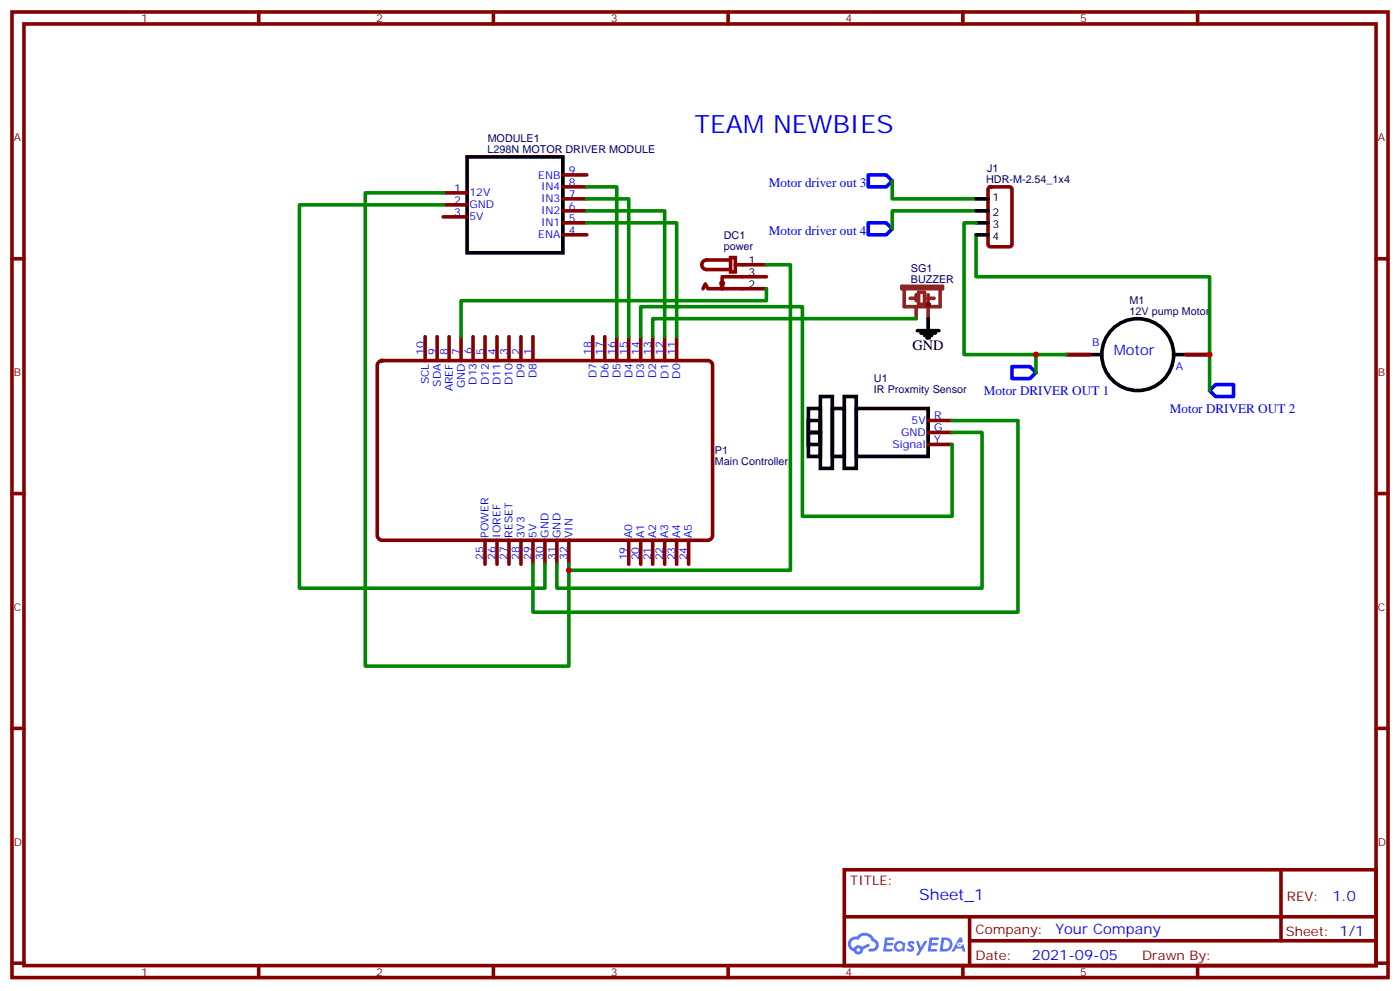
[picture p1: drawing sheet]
<svg xmlns="http://www.w3.org/2000/svg" width="412mm" height="292mm" viewBox="0 0 412 292" stroke-linecap="round" stroke-linejoin="round" font-family="sans-serif">
<g fill="none" stroke="#870000" stroke-width="1.1">
<path d="M3.5 3.5h405.4v284.4h-405.4zM7.1 7.1h398.2v277.2h-398.2zM76.2 3.5v3.6M145.3 3.5v3.6M214.5 3.5v3.6M283.6 3.5v3.6M352.8 3.5v3.6M3.5 76.2h3.6M405.3 76.2h3.6M3.5 145.3h3.6M405.3 145.3h3.6M3.5 214.5h3.6"/>
<path d="M405.3 214.5h3.6M248.7 256.1h156.6v28.2h-156.6zM377.3 256.1v20.9M248.7 270h156.5M285.6 277h119.6M285.6 270v14.1M3.5 283.6h3.6M76.2 284.3v3.6M145.3 284.3v3.6M214.5 284.3v3.6M283.6 284.3v3.6M352.8 284.3v3.6"/>
<path d="M405.3 283.6h3.6"/>
</g>
<g fill="#5487ff">
<path d="M267.7 277.3a1.22 1.22 0 0 1 1.7 .3l-.4 .5a.47 .47 0 0 0-.3-.4 .47 .47 0 0 0-.5 .2l.1 .3a1.14 1.14 0 0 1 .8 1.7 1.14 1.14 0 0 1-1.9 0l-.2-.2 .5-.5 .7 .4a.29 .29 0 0 0 .3-.3 .29 .29 0 0 0-.2-.3 1.04 1.04 0 0 1-.6-1.7z"/>
<path d="M260.7 276h2.4l.3 .2-.2 .5-1.8 .1-.1 .8h1.5l.3 .4-.3 .4h-1.6l-.2 1.1h1.7l.2 .3-.2 .3-2.6 .1z"/>
<path d="M273.8 276h2.4l.3 .2-.1 .5-1.8 .1-.2 .8h1.6l.3 .4-.4 .4h-1.6l-.1 1.1h1.7l.2 .3-.2 .3-2.6 .1z"/>
<path d="M282.6 276.1h.7l.3 1.2-.6 .3a.69 .69 0 0 0-1 .3 .69 .69 0 0 0 .4 1 .69 .69 0 0 0 .9-.7l.5-.2 .6 2.2h-.8l-.2-.9h-1.8l-.5 .9h-.8z"/>
<path d="M269.8 277.1h.8l.6 1.8 1.1-1.8h.9l-2.6 4.2h-.8l.9-1.5z"/>
<path d="M277.4 276.1l-.6 4.1h1.3a2.11 2.11 0 0 0 2.5-2.1 2.11 2.11 0 0 0-2.5-2zM278.1 276.8a1.39 1.39 0 0 1 1.7 1.4 1.39 1.39 0 0 1-1.8 1.3h-.3z"/>
<path d="M263.7 277.7a1.54 1.54 0 0 0-.1 2.1 1.54 1.54 0 0 0 2.2 .2l.6 .2 .3-2.3-.2-.2-.4-.1a1.49 1.49 0 0 0-2.4 .1zM264 278.7a.94 .94 0 0 1 1.8 0 .94 .94 0 0 1-1.8 0z"/>
<path d="M250.4 276.4a2.18 2.18 0 0 0 1.1 3.7 1.44 1.44 0 0 0 1.6 1 1.44 1.44 0 0 0 1.2-1.5l2-1-.5-.8-1.9 1a1.47 1.47 0 0 0-2.4 .4 1.39 1.39 0 0 1-.7-1.9 1.39 1.39 0 0 1 2-.5 2.12 2.12 0 0 1 2.2-1.3 2.12 2.12 0 0 1 1.9 1.7 1.14 1.14 0 0 1 1.1 1.4 1.14 1.14 0 0 1-1.7 .8 .43 .43 0 0 0-.5 .3 .43 .43 0 0 0 .4 .5 1.98 1.98 0 0 0 2.5-1.2 1.98 1.98 0 0 0-1.2-2.5 3.1 3.1 0 0 0-5.3-.7l-.9 .1zM252.3 279.7a.55 .55 0 0 1 1.1 0 .55 .55 0 0 1-1.1 0z"/>
<circle cx="282.6" cy="278.1" r=".26"/>
</g>
<path d="M265.6 84.3h12v.7h-12zM266.3 85v5.3h10.6v-5.3M268.1 87.8h1.8M269.9 86.8v1.7M269.9 90.3v3.5M270.6 86.1h1.7v3.5h-1.7zM273.4 87.8h1.8M273.4 86.8v1.7M273.4 90.3v3.5" fill="none" stroke="#8c2424" stroke-width="1.1"/>
<g fill="none" stroke="#000" stroke-width="1.1">
<path d="M137.6 46.2h28.2v28.2h-28.2zM287.5 58.6h3.5M287.5 62.1h3.5M287.5 65.6h3.5M287.5 69.1h3.5M270.2 97.4h6.4M271.3 98.1h4.2M272.3 98.8h2.2M273 99.5h.8M273.4 89.6v.4v-.4M273.4 93.8v3.6M241.7 116.8h3.5v21.1h-3.5z"/>
<path d="M248.7 116.8h3.5v21.1h-3.5zM314 104.4h10.6M345.7 104.4h10.6M238.1 120.3h3.6v14.1h-3.6zM238.1 123.8h3.6v3.6h-3.6zM238.1 127.4h3.6v3.5h-3.6zM245.2 120.3h3.5v14.1h-3.5zM252.2 120.3h21.2v14.1h-21.2z"/>
<circle cx="335.1" cy="104.4" r="10.6"/>
</g>
<path d="M273 89.6h.8h-.4v-.3v.7" fill="none" stroke="#900" stroke-width="1.1"/>
<path d="M111.4 106.8l1.1-.6h96a1.41 1.41 0 0 1 1.4 1.4v50.1a1.51 1.51 0 0 1-1.4 1.4h-96a1.51 1.51 0 0 1-1.4-1.4v-50.1z" fill="none" stroke="#800000" stroke-width="1.1"/>
<g fill="none" stroke="#870000" stroke-width="1.1">
<path d="M130.5 56.8h7.1M165.8 58.6h7.1M165.8 55h7.1M165.8 51.5h7.1M291.3 55.2l.4-.2h5.7l.6 .5 .1 16.5-.5 .6-5.9 .1-.6-.5-.1-16.5zM130.5 60.3h7.1M130.5 63.9h7.1M165.8 69.1h7.1M165.8 65.6h7.1M165.8 62.1h7.1M215.2 75.8h1.4v4.3h-1.4zM215.2 76.6h-7.1a1.41 1.41 0 0 0-1.4 1.4 1.41 1.41 0 0 0 1.4 1.4h7.1"/>
<path d="M216.6 78h9.2M125.2 99.1v7.1M128.8 99.1v7.1M132.3 99.1v7.1M135.8 99.1v7.1M139.3 99.1v7.1M142.9 99.1v7.1M146.4 99.1v7.1M149.9 99.1v7.1M153.5 99.1v7.1M157 99.1v7.1M174.6 99.1v7.1"/>
<path d="M178.2 99.1v7.1M181.7 99.1v7.1M185.2 99.1v7.1M188.7 99.1v7.1M192.3 99.1v7.1M195.8 99.1v7.1M199.3 99.1v7.1M207.1 85l.7-1.4 .7 1.4h17.3M213.1 83.3l-.4 1.7M225.8 81.5h-13.1v3.5l-.3-1.7M314 104.4h7M349.2 104.4h7.1"/>
<path d="M273.4 123.8h7.1M273.4 127.4h7.1M273.4 130.9h7.1M142.9 159.1v7.1M146.4 159.1v7.1M149.9 159.1v7.1M153.5 159.1v7.1M157 159.1v7.1M160.5 159.1v7.1M164 159.1v7.1M167.6 159.1v7.1M185.2 159.1v7.1"/>
<path d="M188.7 159.1v7.1M192.3 159.1v7.1M195.8 159.1v7.1M199.3 159.1v7.1M202.8 159.1v7.1"/>
</g>
<g fill="none" stroke="#008700" stroke-width="1.1">
<path d="M130.5 56.8h-22.9v139.3h60v-29.9M172.9 58.6h12.3v40.5M172.9 55h8.8v44.1M262.8 53.3v5.3h24.7M130.5 60.3h-42.3v112.9h72.3v-7M172.9 65.6h26.4v33.5M172.9 62.1h22.9v37M225.8 78h7v89.9h-65.2M287.5 69.1v12.4h68.8v33.5M287.5 62.1h-24.7v5.3M287.5 65.6h-3.5v38.8h21.2M188.7 99.1v-8.8h47.7v61.7h44.1v-21.1"/>
<path d="M225.8 85v3.5h-90v10.6M269.9 93.8h-77.6v5.3M314 104.4h-8.8v5.3M280.5 127.4h8.8v45.8h-125.3v-7M280.5 123.8h19.4v56.5h-142.9v-14.1"/>
</g>
<path d="M255.8 51.5h5.3l1.7 1.8-1.7 1.7h-5.3zM255.8 65.6h5.3l1.7 1.8-1.7 1.7h-5.3zM298.1 107.9h5.3l1.8 1.8-1.8 1.8h-5.3zM358.1 113.2h5.3v3.6h-5.3l-1.8-1.8z" fill="none" stroke="#00f" stroke-width="1.1"/>
<g fill="#c00">
<circle cx="305.2" cy="104.4" r=".88"/>
<circle cx="356.3" cy="104.4" r=".88"/>
<circle cx="167.6" cy="167.9" r=".88"/>
</g>
<text font-size="7.4" fill="#00f" x="204.6" y="39.2">TEAM NEWBIES</text>
<text font-size="4.6" fill="#00f" x="270.8" y="265.1">Sheet_1</text>
<text font-size="4.2" x="268.8" y="103">GND</text>
<g font-size="4.2" fill="#00f">
<text x="328.1" y="104.4">Motor</text>
<text x="392.5" y="265.4">1.0</text>
<text x="310.9" y="274.9">Your Company</text>
<text x="304" y="282.7">2021-09-05</text>
</g>
<g font-size="3.9" fill="#00f">
<text x="226.5" y="55">Motor driver out 3</text>
<text x="226.5" y="69.1">Motor driver out 4</text>
<text x="289.8" y="116.3">Motor DRIVER OUT 1</text>
<text x="344.6" y="121.6">Motor DRIVER OUT 2</text>
</g>
<g font-size="3.9" fill="#800">
<text x="250.5" y="260.7">TITLE:</text>
<text x="379.1" y="265.4">REV:</text>
<text x="287.4" y="274.9">Company:</text>
<text x="378.7" y="275.5">Sheet: 1/1</text>
<text x="287.4" y="282.6">Date:</text>
<text x="336.4" y="282.7">Drawn By:</text>
</g>
<g font-size="3.2" fill="#800">
<text x="41.6" y="6.5">1</text>
<text x="110.8" y="6.5">2</text>
<text x="179.9" y="6.5">3</text>
<text x="249.1" y="6.5">4</text>
<text x="318.2" y="6.5">5</text>
<text x="4.1" y="41.6">A</text>
<text x="405.9" y="41.6">A</text>
<text x="4.1" y="110.8">B</text>
<text x="405.9" y="110.8">B</text>
<text x="4.1" y="179.9">C</text>
<text x="405.9" y="179.9">C</text>
<text x="4.1" y="249.1">D</text>
<text x="405.9" y="249.1">D</text>
<text x="41.6" y="287.3">1</text>
<text x="110.8" y="287.3">2</text>
<text x="179.9" y="287.3">3</text>
<text x="249.1" y="287.3">4</text>
<text x="318.2" y="287.3">5</text>
</g>
<g font-size="3.2" fill="#000080">
<text x="143.7" y="41.9">MODULE1</text>
<text x="143.7" y="45.2">L298N MOTOR DRIVER MODULE</text>
<text x="290.5" y="54">HDR-M-2.54_1x4</text>
<text x="290.8" y="50.8">J1</text>
<text x="213.2" y="70.3">DC1</text>
<text x="213.2" y="73.5">power</text>
<text x="268.3" y="83.3">BUZZER</text>
<text x="268.3" y="80.1">SG1</text>
<text x="332.8" y="89.6">M1</text>
<text x="332.8" y="92.8">12V pump Motor</text>
<text x="257.5" y="112.5">U1</text>
<text x="257.5" y="115.7">IR Proxmity Sensor</text>
<text x="210.6" y="137">Main Controller</text>
<text x="210.6" y="133.8">P1</text>
</g>
<g font-size="3.2" fill="#00f">
<text x="158.5" y="52.6">ENB</text>
<text x="167.6" y="51.2">9</text>
<text x="133.8" y="56.4">1</text>
<text x="133.8" y="60">2</text>
<text x="138.3" y="57.9">12V</text>
<text x="159.4" y="59.6">IN3</text>
<text x="159.4" y="56.1">IN4</text>
<text x="167.6" y="58.2">7</text>
<text x="167.6" y="54.7">8</text>
<text x="133.8" y="63.5">3</text>
<text x="138.3" y="61.4">GND</text>
<text x="138.3" y="64.9">5V</text>
<text x="159.4" y="63.1">IN2</text>
<text x="167.6" y="65.3">5</text>
<text x="167.6" y="61.7">6</text>
<text x="158.5" y="70.2">ENA</text>
<text x="159.4" y="66.7">IN1</text>
<text x="167.6" y="68.8">4</text>
<text x="321.7" y="102">B</text>
<text x="124.9" y="104.6" transform="rotate(-90 124.9 104.6)">10</text>
<text x="128.4" y="104.6" transform="rotate(-90 128.4 104.6)">9</text>
<text x="132" y="104.6" transform="rotate(-90 132 104.6)">8</text>
<text x="135.5" y="104.6" transform="rotate(-90 135.5 104.6)">7</text>
<text x="138.9" y="104.3" transform="rotate(-90 138.9 104.3)">6</text>
<text x="142.6" y="104.5" transform="rotate(-90 142.6 104.5)">5</text>
<text x="146.1" y="104.5" transform="rotate(-90 146.1 104.5)">4</text>
<text x="149.6" y="104.5" transform="rotate(-90 149.6 104.5)">3</text>
<text x="153.1" y="104.5" transform="rotate(-90 153.1 104.5)">2</text>
<text x="156.6" y="104.5" transform="rotate(-90 156.6 104.5)">1</text>
<text x="174.3" y="104.4" transform="rotate(-90 174.3 104.4)">18</text>
<text x="177.8" y="104.4" transform="rotate(-90 177.8 104.4)">17</text>
<text x="181.3" y="104.4" transform="rotate(-90 181.3 104.4)">16</text>
<text x="184.9" y="104.4" transform="rotate(-90 184.9 104.4)">15</text>
<text x="188.4" y="104.4" transform="rotate(-90 188.4 104.4)">14</text>
<text x="191.9" y="104.4" transform="rotate(-90 191.9 104.4)">13</text>
<text x="195.5" y="104.6" transform="rotate(-90 195.5 104.6)">12</text>
<text x="199" y="104.6" transform="rotate(-90 199 104.6)">11</text>
<text x="126.3" y="113.2" transform="rotate(-90 126.3 113.2)">SCL</text>
<text x="129.8" y="113.8" transform="rotate(-90 129.8 113.8)">SDA</text>
<text x="140.4" y="113.3" transform="rotate(-90 140.4 113.3)">D13</text>
<text x="144" y="113.4" transform="rotate(-90 144 113.4)">D12</text>
<text x="147.5" y="113.4" transform="rotate(-90 147.5 113.4)">D11</text>
<text x="151" y="113.4" transform="rotate(-90 151 113.4)">D10</text>
<text x="154.5" y="111.4" transform="rotate(-90 154.5 111.4)">D9</text>
<text x="158" y="111.4" transform="rotate(-90 158 111.4)">D8</text>
<text x="175.7" y="111.4" transform="rotate(-90 175.7 111.4)">D7</text>
<text x="179.2" y="111.4" transform="rotate(-90 179.2 111.4)">D6</text>
<text x="182.7" y="111.4" transform="rotate(-90 182.7 111.4)">D5</text>
<text x="186.3" y="111.4" transform="rotate(-90 186.3 111.4)">D4</text>
<text x="189.8" y="111.4" transform="rotate(-90 189.8 111.4)">D3</text>
<text x="193.3" y="111.4" transform="rotate(-90 193.3 111.4)">D2</text>
<text x="196.9" y="111.5" transform="rotate(-90 196.9 111.5)">D1</text>
<text x="200.4" y="111.5" transform="rotate(-90 200.4 111.5)">D0</text>
<text x="346.4" y="109">A</text>
<text x="133.4" y="115.3" transform="rotate(-90 133.4 115.3)">AREF</text>
<text x="136.9" y="114.3" transform="rotate(-90 136.9 114.3)">GND</text>
<text x="268.5" y="124.9">5V</text>
<text x="275.2" y="123.5">R</text>
<text x="262.9" y="131.9">Signal</text>
<text x="265.4" y="128.4">GND</text>
<text x="275.2" y="127">G</text>
<text x="275.2" y="130.5">Y</text>
<text x="143.9" y="158.3" transform="rotate(-90 143.9 158.3)">POWER</text>
<text x="147.4" y="158.3" transform="rotate(-90 147.4 158.3)">IOREF</text>
<text x="150.9" y="158.3" transform="rotate(-90 150.9 158.3)">RESET</text>
<text x="154.5" y="158.3" transform="rotate(-90 154.5 158.3)">3V3</text>
<text x="158" y="158.3" transform="rotate(-90 158 158.3)">5V</text>
<text x="161.5" y="158.3" transform="rotate(-90 161.5 158.3)">GND</text>
<text x="165.1" y="158.4" transform="rotate(-90 165.1 158.4)">GND</text>
<text x="168.6" y="158.4" transform="rotate(-90 168.6 158.4)">VIN</text>
<text x="186.2" y="158.5" transform="rotate(-90 186.2 158.5)">A0</text>
<text x="189.7" y="158.5" transform="rotate(-90 189.7 158.5)">A1</text>
<text x="193.3" y="158.5" transform="rotate(-90 193.3 158.5)">A2</text>
<text x="196.8" y="158.5" transform="rotate(-90 196.8 158.5)">A3</text>
<text x="200.3" y="158.5" transform="rotate(-90 200.3 158.5)">A4</text>
<text x="203.8" y="158.5" transform="rotate(-90 203.8 158.5)">A5</text>
<text x="142.5" y="164.8" transform="rotate(-90 142.5 164.8)">25</text>
<text x="146" y="164.8" transform="rotate(-90 146 164.8)">26</text>
<text x="149.5" y="164.8" transform="rotate(-90 149.5 164.8)">27</text>
<text x="153.1" y="164.8" transform="rotate(-90 153.1 164.8)">28</text>
<text x="156.6" y="164.8" transform="rotate(-90 156.6 164.8)">29</text>
<text x="160.1" y="164.8" transform="rotate(-90 160.1 164.8)">30</text>
<text x="163.7" y="164.9" transform="rotate(-90 163.7 164.9)">31</text>
<text x="167.2" y="164.9" transform="rotate(-90 167.2 164.9)">32</text>
<text x="184.8" y="165" transform="rotate(-90 184.8 165)">19</text>
<text x="188.3" y="165" transform="rotate(-90 188.3 165)">20</text>
<text x="191.8" y="165" transform="rotate(-90 191.8 165)">21</text>
<text x="195.4" y="165" transform="rotate(-90 195.4 165)">22</text>
<text x="198.9" y="165" transform="rotate(-90 198.9 165)">23</text>
<text x="202.4" y="165" transform="rotate(-90 202.4 165)">24</text>
</g>
<g font-size="3.2">
<text x="292.3" y="59.3">1</text>
<text x="292.3" y="63.5">2</text>
<text x="292.3" y="67">3</text>
<text x="292.3" y="70.6">4</text>
<text x="220.5" y="77.6">1</text>
<text x="220.5" y="81.1">3</text>
<text x="220.5" y="84.7">2</text>
</g>
</svg>
